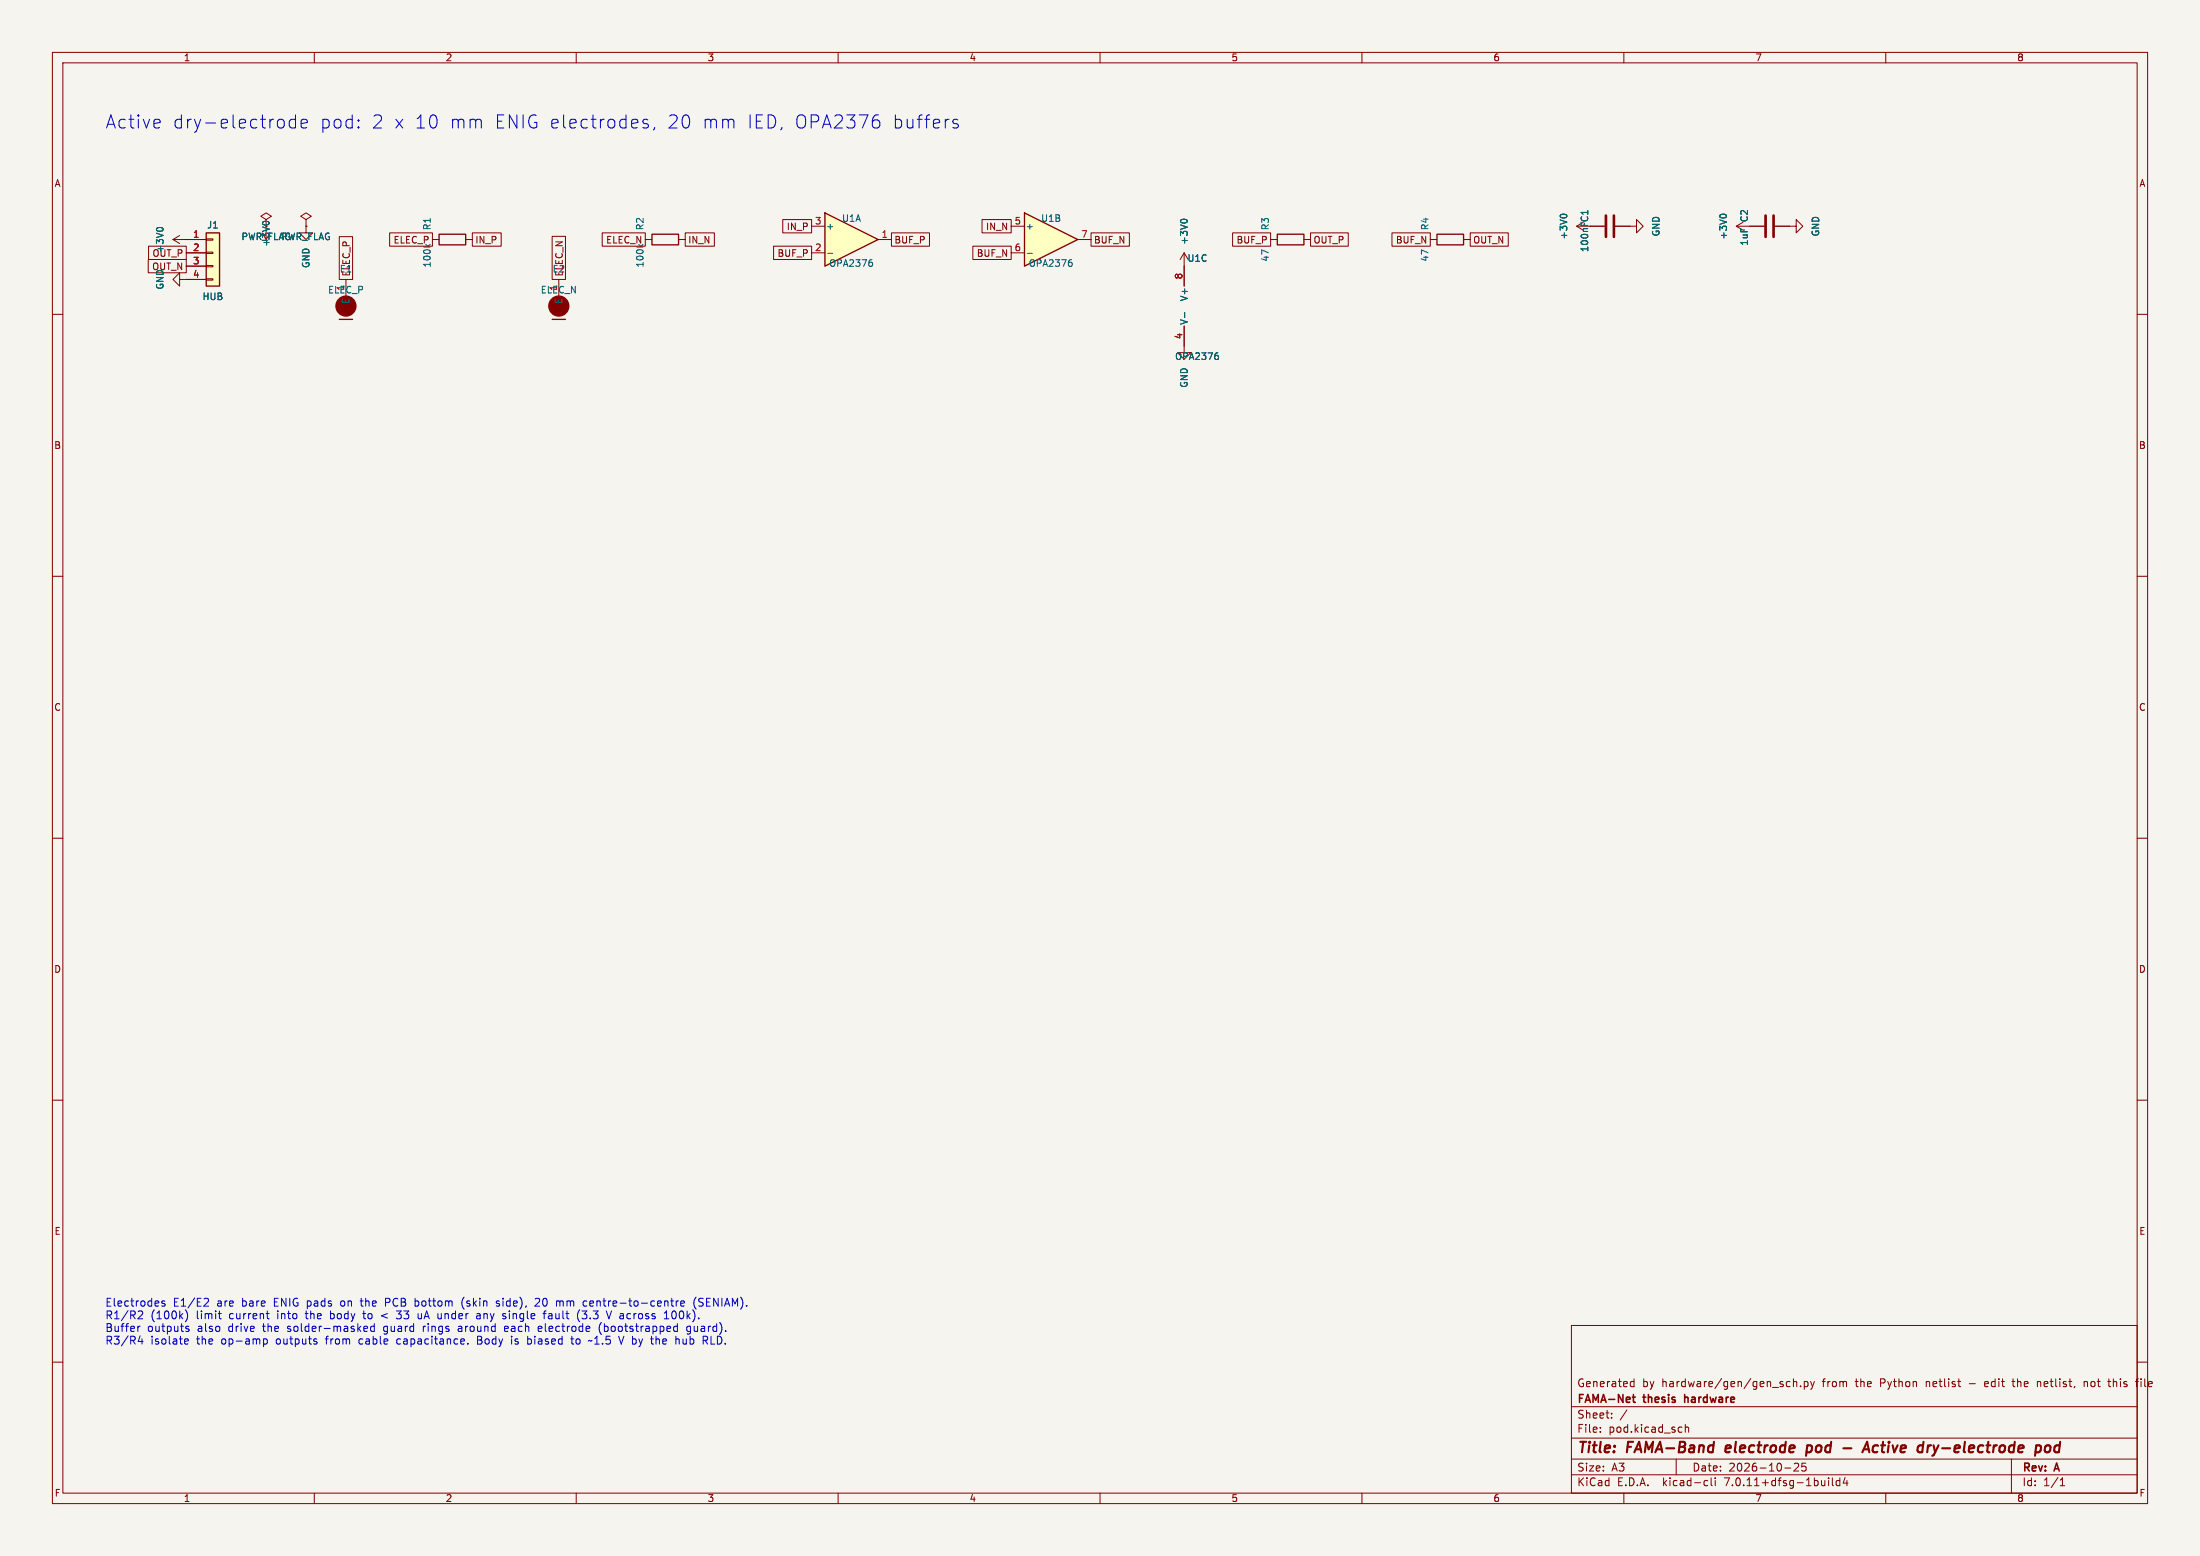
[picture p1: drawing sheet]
<svg xmlns="http://www.w3.org/2000/svg" width="420mm" height="297mm" viewBox="0 0 420 297" stroke-linecap="round" stroke-linejoin="round" font-family="sans-serif">
<path d="M0 0h420v297h-420z" fill="#f5f4ef" stroke="#f5f4ef" stroke-width=".19"/>
<g fill="none" stroke="#840000" stroke-width=".19">
<path d="M10 10h400v277h-400zM12 12h396v273h-396zM60 10v2M110 10v2M160 10v2M210 10v2M260 10v2M310 10v2M360 10v2M10 60h2M33 45.7h6.4M33 45.7l1.3 .8"/>
<path d="M34.3 53.3v-1.2l-1.3 1.2 1.3 1.3v-1.3h5.1M34.3 45l-1.3 .7M35.6 48.3h3.8M35.6 50.8h3.8M39.4 53.2h1.2v.3h-1.2zM39.4 50.7h1.2v.2h-1.2zM39.4 48.1h1.2v.3h-1.2zM39.4 45.6h1.2v.2h-1.2zM66 53.3v3.2M106.7 53.3v3.2M226.1 50.8v3.8M301 43.2h5.3"/>
<path d="M301 43.2l1.3 .7M302.3 42.4l-1.3 .8M308.4 43.2h4v-1.3l1.3 1.3-1.3 1.3v-1.3M331.5 43.2h5.3M331.5 43.2l1.2 .7M332.7 42.4l-1.2 .8M338.8 43.2h4.1v-1.3l1.3 1.3-1.3 1.3v-1.3M408 60h2M226.1 62.2v5.1h1.2l-1.2 1.3-1.3-1.3h1.3M10 110h2M408 110h2M10 160h2"/>
<path d="M408 160h2M10 210h2M408 210h2M10 260h2M300 253h108v32h-108zM408 260h2M300 278.5h108M300 274.5h108M300 268.5h108M305.5 273.2v.2M305.5 272.5v.1M307.7 270.5v.2"/>
<path d="M307.7 269.8v.1M310.6 269.1l-1.3 1.9M311.4 264.6h.5M311.4 263.8h.5M311.9 263.2v1.5M320 278.5v3M320.9 272.4l.2 .1M321.1 273.3l-.2 .1M321.7 271.9v1.5M321.7 272.5l.2-.1 .4 .1 .1 .9M342.4 263.8l.2-.1 .3 .1 .1 .9M342.4 263.2v1.5"/>
<path d="M342.5 279.4l.6-.1 .2 .1 .1 .3-1 1.1h1M343.7 264.5v.2M344.4 263.8l.5-.1 .3 .3-.2 .6h-.6M344.4 263.7v1.5M344.7 279.3h-.7l-.1 .7 .3-.1h.5l.1 .2-.1 .5-.2 .2-.6-.2M345.7 263.7l.3 1M346 264.7l-.3 .5M346.4 263.7l-.4 1M375.9 264.1h1.2M379.4 263.7h-.3l-.2 .2v.7l.5 .1M379.6 264l-.7 .2M384 278.5v6.5"/>
<path d="M384.1 263.7h.6M384.3 263.2v1.3l.4 .2M388.9 263.7v1M389.5 263.8l-.3-.1-.3 .1M397.9 263.8l.2-.1 .3 .1 .1 .9M397.9 263.7v1M402.4 263.7h.5M402.7 264.6l.2 .1M407.7 263.7h.5M408.2 263.2l-.3 .2M408.7 263.2v.1M408.7 263.7v1"/>
<path d="M60 285v2M110 285v2M160 285v2M210 285v2M260 285v2M300 281.5h108M310 285v2M325.6 282.6l.4 .1M326 283.5l-.4 .1M326.7 282.1v1.3l.2 .2M327.4 282.1v.1M327.4 282.6v1"/>
<path d="M340.7 280.2h1.2M349.1 282.1v.1M349.1 282.6v1M349.8 282.1v1.3l.2 .2M351.2 282.7l-.4-.1-.3 .3 .2 .6h.5M351.2 282.1v1.5M352.2 282l-.3 1.1h.9M352.6 282.6v1M360 285v2M393.3 283.6h.9M393.3 282.5l.4-.4v1.5"/>
</g>
<g fill="none" stroke="#840000" stroke-width=".4">
<path d="M329.6 276l-.2 .9 .2 .3M330.4 276.3l-1 .2M344.9 277.1h.7M345 276h.8M345 275.9l-.2 2M351.9 276.4h1.5M355.5 277.2l.9-2 .5 2M355.8 276.6h.9M358.4 275.9a.66 .66 0 0 0-.8 .4v.7l.2 .2h.4M368.5 275.9h.1M369.1 275.9l.3 1.3-.2 .5-.3 .2M388.7 276h.8l.1 .3v.5a.66 .66 0 0 1-.8 .4"/>
<path d="M390.5 276.1a.52 .52 0 0 1 .6-.2 .52 .52 0 0 1 .4 .4l-.1 .5a.55 .55 0 0 1-.5 .4 .55 .55 0 0 1-.6-.4zM392.6 275.9l-.4 .4-.1 .5 .4 .4h.4"/>
</g>
<path d="M311.6 266.7h.6M311.8 266.2v1.3l.4 .2M321.6 266.2v1.5M321.7 266.8h-.1" fill="none" stroke="#840000" stroke-width=".3"/>
<path d="M306.6 41.1v4.1M308.1 41.1v4.1M337.1 41.1v4.1M338.6 41.1v4.1" fill="none" stroke="#840000" stroke-width=".51"/>
<path d="M39.4 44.5h2.5v10.1h-2.5zM64.8 61h2.5M105.4 61h2.5" fill="none" stroke="#840000" stroke-width=".25"/>
<g fill="#840000" stroke="#840000" stroke-width=".25">
<circle cx="106.7" cy="58.4" r="1.9"/>
<circle cx="66" cy="58.4" r="1.9"/>
</g>
<path d="M39.4 44.5h2.5v10.1h-2.5z" fill="#ffffc2" stroke="#ffffc2" stroke-width=".19"/>
<path d="M29.9 43.7a.79 .79 0 0 1 1.2 0M50.1 42.5a.79 .79 0 0 1 1.3 0M226.2 59.6v1M297.8 41.2a.79 .79 0 0 1 1.3 0M328.3 41.2a.79 .79 0 0 1 1.3 0M232.3 67.3h.2M232.4 67.8l.2 .3v.3l-.2 .2" fill="none" stroke="#006464" stroke-width=".19"/>
<path d="M195.6 40.6l10.1 5.1-10.1 5.1z" fill="#ffffc2"/>
<path d="M83.8 44.7h5.1v2h-5.1zM195.6 40.6l10.1 5.1-10.1 5.1z" fill="none" stroke="#840000" stroke-width=".25"/>
<path d="M50.8 41.9l1-.6-1-.7-1 .7 1 .6v1.3M58.4 43.2v1.3h1.3l-1.3 1.2-1.3-1.2h1.3M58.4 41.9l1-.6-1-.7-1 .7 1 .6v1.3M58.4 43.2h.1M82.5 45.7h1.3M88.9 45.7h1.3M193 43.2h2.6M193 48.3h2.6M205.7 45.7h2.6M226.1 48.3l-.8 1.2M226.1 48.3v2.5M226.1 48.3l.7 1.2" fill="none" stroke="#840000" stroke-width=".19"/>
<path d="M196.1 48.4h1M204.3 49.6h.3M204.4 50.1l.3 .2v.3l-.3 .2M225.4 42.2a.79 .79 0 0 1 1.2 0" fill="none" stroke="#006464" stroke-width=".19"/>
<path d="M157.5 40.6l10.1 5.1-10.1 5.1z" fill="#ffffc2"/>
<path d="M124.5 44.7h5v2h-5zM157.5 40.6l10.1 5.1-10.1 5.1zM243.8 44.7h5.1v2h-5.1zM274.3 44.7h5.1v2h-5.1z" fill="none" stroke="#840000" stroke-width=".25"/>
<g fill="none" stroke="#840000" stroke-width=".19">
<path d="M28.3 49.5h7.3v2.6h-7.3zM28.4 47h7.2v2.5h-7.2zM35.6 45.7h3.8M35.6 48.3h3.8M35.6 50.8h3.8M35.6 53.3h3.8M58.4 43.2h.1M64.8 45.2h2.5v8.1h-2.5zM74.4 44.4h8.1v2.6h-8.1zM90.2 44.4h5.5v2.6h-5.5zM105.4 45.1h2.6v8.2h-2.6zM115 44.4h8.2v2.6h-8.2z"/>
<path d="M123.2 45.7h1.3M129.5 45.7h1.3M130.8 44.4h5.6v2.6h-5.6zM147.7 47h7.2v2.5h-7.2zM149.4 41.9h5.5v2.6h-5.5zM154.9 48.3h2.6M154.9 43.2h2.6M167.6 45.7h2.6M170.2 44.4h7.2v2.6h-7.2zM185.7 47h7.3v2.5h-7.3zM187.5 41.9h5.5v2.6h-5.5zM208.3 44.4h7.3v2.6h-7.3z"/>
<path d="M226.1 50.8v3.8M235.3 44.4h7.3v2.6h-7.3zM242.6 45.7h1.2M248.9 45.7h1.3M250.2 44.4h7.2v2.6h-7.2zM265.7 44.4h7.3v2.6h-7.3zM273 45.7h1.3M279.4 45.7h1.3M280.7 44.4h7.2v2.6h-7.2zM303.5 43.2h2.8M308.4 43.2h2.7M334 43.2h2.8"/>
<path d="M338.8 43.2h2.8M226.1 62.2v3.8"/>
</g>
<path d="M29.9 43.7a.79 .79 0 0 1 1.2 0M50.1 42.5a.79 .79 0 0 1 1.3 0M158 48.4h1M166.2 49.6h.3M166.3 50.1l.3 .2v.3l-.3 .2M225.4 42.2a.79 .79 0 0 1 1.2 0M226.2 59.6v1M297.8 41.2a.79 .79 0 0 1 1.3 0M328.3 41.2a.79 .79 0 0 1 1.3 0M232.3 67.3h.2M232.4 67.8l.2 .3v.3l-.2 .2" fill="none" stroke="#006464" stroke-width=".19"/>
<g fill="none" stroke="#0000c2" stroke-width=".19">
<path d="M30.5 22.9l.1 .5-1.2 .2M54.1 23l.2 .2-.2 1M56.4 21.9v2.5M56.4 22.9l-.7-.1-.5 .4v.8l.3 .3 .2 .1 .7-.1M57.5 23.6l1.2-.2-.1-.5-.8-.1-.3 .3 .1 1.2 .2 .1 .8-.1M123.7 22.9l-.6-.1-.4 .3 .1 .4 .9 .2 .1 .3-.1 .3-.3 .1-.7-.1M125 24.3l-.3 .5M167 22.9l.7 .1 .3 .4-.2 .8-.3 .2h-.5M167.7 21.9l-.7 .2M182.8 22.9l-.6-.1-.3 .3 .1 .4 .8 .2 .2 .3-.2 .3-.2 .1-.7-.1M26.3 253.1v1M26.6 250.2l-.1 .1"/>
<path d="M26.7 253.1l-.2 .1-.2 .2M26.7 255l-.3 1.1h.9M27 250.2l.2 .3v.4l-.9 .8h.9M27.1 255.6v1M31.5 248.4l-.4-.1-.2 .2 .1 .2 .5 .2v.3h-.6M35.3 256.5h.6M35.3 255.6h.4l.3 .3-.8 .2M35.5 250.1a1.76 1.76 0 0 1 0 2.1M35.5 253.2h.5M35.5 253.6l.5 .1 .1 .2-.2 .2h-.4M39.2 247.8l.5 .1 .1 .3-.9 1.1h.9M41.7 250.7h.5"/>
<path d="M41.9 251.5l.3 .2M50.3 255.6h.4l.3 .2-.1 .7h-.6M50.3 255.6v1.5M50.8 250.7h.6M51 251.5l.4 .2M60.5 256.1v.4M68.7 248.3h.6M69.2 250.7h.6M69.5 253.2l.5-.1 .2 .4-.7 .1M69.5 254.1h.6M71.5 253.2l-.5-.1-.3 .3 .2 .7h.6M71.5 252.6v1.5"/>
<path d="M73.6 248.6h.6M74 250.7l-1.2 .5 1.2 .4M74.2 247.8h-.6v1.5M75.7 251.6l.6 .1M75.8 255.7v.7M76.6 250.2l-.5 .6h.2M79.2 249.2l.5 .1M79.7 248.3l-.5 .1M79.8 250.7l.1 1h.5M80.8 253.1v1M81 253.2l-.2 .2M88 253.1l-.5 .1"/>
<path d="M88 253.6h-.3a.29 .29 0 0 0-.3 .3 .29 .29 0 0 0 .3 .2h.3M88.6 247.6a1.74 1.74 0 0 0-.1 2.2M89.3 256.4v.2M91 250.8h.6l.1 .9M91.2 255.1v1.5h.5M91.2 255.8h.5M91.7 251.1l-.5 .1a.29 .29 0 0 0-.3 .2 .29 .29 0 0 0 .3 .3h.5M95.3 248.4l-.3-.1-.3 .2 .1 .2 .5 .2v.3h-.6M96.5 251.3v.4M96.8 253.1h-.3l-.2 .3 .1 .7h.4M97 253.5l-.7 .1M97.7 255.1v.1"/>
<path d="M97.7 255.6v1M100.7 255.6h.6M100.7 256.5h.6M102.2 248l.5-.2 .3 .3M103 248.2l-.9 1.1h.9M103.4 253.2l-.4-.1-.3 .3 .1 .7h.6M103.5 253.5l-.8 .1M103.7 250.7h.5M104.1 250.2l-.2 .2v1.3M105.2 250.7l-.5 .1M105.2 251.2h-.3a.29 .29 0 0 0-.2 .2 .29 .29 0 0 0 .2 .3h.3M106.5 248.3l.3 .1 .1 .1"/>
<path d="M106.9 248.5v.8M107.3 248.3l-.3 .1-.1 .1M109 255.6h.5M109.2 255.1v1.2l.3 .3M110.2 251.3l.4 .9M110.6 250.1l-.4 .9M111.1 251.6l.6 .1M111.1 250.2h.9l-.5 .6h.2M111.9 248.3l.1 .1M112 249.2l-.1 .1M113 255.8l-.2 .2M114.5 253.1l-.1 .6 .3 .9"/>
<path d="M116.7 250.2l-.5 1.5M119.1 255.1l-.5 1.5M125.7 255.6h-.4M126.8 251.7h.9M128 248.3h.6M128.5 249.3h.1M128.7 250.2a.8 .8 0 0 0-.5 .8 .8 .8 0 0 0 .5 .7M128.9 253.1l.4 .1M129.1 248.3v1M129.3 254.1h-.4M129.3 252.6v1.5M129.5 248.3l-.3 .1-.1 .2"/>
<path d="M130 248.8l.7-.1-.1-.3-.4-.1-.2 .2v.7h.6M130.4 255.6v.7l.2 .3M131.8 253.2l-.4-.1-.3 .3 .1 .7h.6M131.8 253.1v1.3l-.1 .2M132.9 247.6a1.74 1.74 0 0 0-.1 2.2M133.4 249.2l.6 .1M134 247.8h-.3l-.3 .3 .1 .4 .5 .1M135.7 255.1v1.5h.8"/>
</g>
<g font-size="3.5" fill="#0000c2">
<text x="20" y="24.7">Active</text>
<text x="32.8" y="24.7">dry-electrode</text>
<text x="60.9" y="24.7">pod:</text>
<text x="70.7" y="24.7">2 x 10</text>
<text x="85.5" y="24.7">mm</text>
<text x="94" y="24.7">ENIG electrodes,</text>
<text x="126.9" y="24.7">20</text>
<text x="133.5" y="24.7">mm</text>
<text x="142" y="24.7">IED, OPA2376</text>
<text x="169.7" y="24.7">buffers</text>
</g>
<g font-size="2.8" fill="#840000">
<text x="301" y="277.9">Title:</text>
<text x="310.6" y="277.9">FAMA-Band</text>
<text x="330.3" y="277.9">electrode</text>
<text x="346.5" y="277.9">pod</text>
<text x="359.1" y="277.9">Active</text>
<text x="370.2" y="277.9">dry-electrode</text>
<text x="393.4" y="277.9">pod</text>
</g>
<g font-size="2.1" fill="#0000c2">
<text x="20" y="249.5">Electrodes</text>
<text x="20" y="251.9">R1/R2</text>
<text x="28.7" y="251.9">(100k)</text>
<text x="33" y="249.5">E1/E2</text>
<text x="37.5" y="251.9">limit</text>
<text x="41.5" y="249.5">are</text>
<text x="43.9" y="251.9">current</text>
<text x="46.3" y="249.5">bare</text>
<text x="52.6" y="249.5">ENIG pads</text>
<text x="53.2" y="251.9">into</text>
<text x="58.8" y="251.9">the</text>
<text x="63.6" y="251.9">body</text>
<text x="65.6" y="249.5">on</text>
<text x="69.6" y="249.5">the</text>
<text x="70.1" y="251.9">to</text>
<text x="74.4" y="249.5">PCB</text>
<text x="76.8" y="251.9">33</text>
<text x="80.2" y="249.5">bottom</text>
<text x="80.9" y="251.9">uA under</text>
<text x="89.3" y="249.5">(skin</text>
<text x="92.5" y="251.9">any</text>
<text x="96.1" y="249.5">side),</text>
<text x="97.6" y="251.9">single</text>
<text x="103.7" y="249.5">20</text>
<text x="105.6" y="251.9">fault</text>
<text x="107.8" y="249.5">mm</text>
<text x="112.1" y="251.9">(3.3</text>
<text x="113.1" y="249.5">centre-to-centre</text>
<text x="118" y="251.9">V across</text>
<text x="129.3" y="251.9">100k).</text>
<text x="134.4" y="249.5">(SENIAM).</text>
<text x="20" y="254.3">Buffer</text>
<text x="20" y="256.8">R3/R4</text>
<text x="28.1" y="254.3">outputs</text>
<text x="28.7" y="256.8">isolate</text>
<text x="37.6" y="256.8">the</text>
<text x="37.7" y="254.3">also</text>
<text x="42.4" y="256.8">op-amp</text>
<text x="43.8" y="254.3">drive</text>
<text x="50.5" y="254.3">the</text>
<text x="53" y="256.8">outputs</text>
<text x="55.3" y="254.3">solder-masked</text>
<text x="62.6" y="256.8">from</text>
<text x="69.1" y="256.8">cable</text>
<text x="73.8" y="254.3">guard</text>
<text x="76.5" y="256.8">capacitance.</text>
<text x="81.5" y="254.3">rings</text>
<text x="88.3" y="254.3">around</text>
<text x="92" y="256.8">Body</text>
<text x="97.3" y="254.3">each</text>
<text x="98.6" y="256.8">is</text>
<text x="101.9" y="256.8">biased</text>
<text x="103.9" y="254.3">electrode</text>
<text x="110.4" y="256.8">to</text>
<text x="114" y="256.8">~1.5</text>
<text x="115.7" y="254.3">(bootstrapped</text>
<text x="119.9" y="256.8">V by</text>
<text x="126.3" y="256.8">the</text>
<text x="131.1" y="256.8">hub</text>
<text x="132.6" y="254.3">guard).</text>
<text x="136.5" y="256.8">RLD.</text>
</g>
<g font-size="2.1" fill="#840000">
<text x="301" y="268.2">FAMA-Net</text>
<text x="301" y="265">Generated</text>
<text x="313.5" y="265">by</text>
<text x="313.9" y="268.2">thesis</text>
<text x="317.3" y="265">hardware/gen/gen_sch.py</text>
<text x="322.3" y="268.2">hardware</text>
<text x="348.1" y="265">from</text>
<text x="354.5" y="265">the</text>
<text x="359.3" y="265">Python</text>
<text x="368.2" y="265">netlist</text>
<text x="379.7" y="265">edit</text>
<text x="385.3" y="265">the</text>
<text x="390.1" y="265">netlist,</text>
<text x="399.1" y="265">not</text>
<text x="404" y="265">this</text>
<text x="409.5" y="265">file</text>
<text x="301" y="273.7">File:</text>
<text x="301" y="271">Sheet:</text>
<text x="307.1" y="273.7">pod.kicad_sch</text>
<text x="301" y="281.1">Size:</text>
<text x="307.6" y="281.1">A3</text>
<text x="323" y="281.1">Date:</text>
<text x="330" y="281.1">2026-10-25</text>
<text x="386" y="281.3">Rev:</text>
<text x="392.4" y="281.3">A</text>
<text x="301" y="283.9">KiCad</text>
<text x="308.7" y="283.9">E.D.A.</text>
<text x="317.6" y="283.9">kicad-cli</text>
<text x="329.5" y="283.9">7.0.11+dfsg-1build4</text>
<text x="386" y="283.9">Id:</text>
<text x="390.1" y="283.9">1/1</text>
</g>
<g font-size="1.8" fill="#840000">
<text x="35" y="11.9">1</text>
<text x="85" y="11.9">2</text>
<text x="135" y="11.9">3</text>
<text x="185" y="11.9">4</text>
<text x="235" y="11.9">5</text>
<text x="285" y="11.9">6</text>
<text x="335" y="11.9">7</text>
<text x="385" y="11.9">8</text>
<text x="10.3" y="35.9">A</text>
<text x="408.3" y="35.9">A</text>
<text x="51.7" y="47.2" transform="rotate(-90 51.7 47.2)">+3V0</text>
<text x="75" y="46.7">ELEC_P</text>
<text x="90.6" y="46.7">IN_P</text>
<text x="115.6" y="46.7">ELEC_N</text>
<text x="131.3" y="46.7">IN_N</text>
<text x="150.1" y="44.1">IN_P</text>
<text x="170.7" y="46.7">BUF_P</text>
<text x="188.1" y="44.1">IN_N</text>
<text x="208.8" y="46.7">BUF_N</text>
<text x="236" y="46.7">BUF_P</text>
<text x="250.7" y="46.7">OUT_P</text>
<text x="266.4" y="46.7">BUF_N</text>
<text x="281.1" y="46.7">OUT_N</text>
<text x="29" y="51.8">OUT_N</text>
<text x="29" y="49.2">OUT_P</text>
<text x="64.8" y="52.2">E1</text>
<text x="67" y="52.9" transform="rotate(-90 67 52.9)">ELEC_P</text>
<text x="105.4" y="52.2">E2</text>
<text x="107.6" y="52.9" transform="rotate(-90 107.6 52.9)">ELEC_N</text>
<text x="148.3" y="49.2">BUF_P</text>
<text x="186.4" y="49.2">BUF_N</text>
<text x="10.3" y="85.9">B</text>
<text x="408.2" y="85.9">B</text>
<text x="10.3" y="135.9">C</text>
<text x="408.2" y="135.9">C</text>
<text x="10.3" y="185.9">D</text>
<text x="408.2" y="185.9">D</text>
<text x="10.3" y="235.9">E</text>
<text x="408.3" y="235.9">E</text>
<text x="10.3" y="285.9">F</text>
<text x="35" y="286.9">1</text>
<text x="85" y="286.9">2</text>
<text x="135" y="286.9">3</text>
<text x="185" y="286.9">4</text>
<text x="235" y="286.9">5</text>
<text x="285" y="286.9">6</text>
<text x="335" y="286.9">7</text>
<text x="385" y="286.9">8</text>
<text x="408.3" y="285.9">F</text>
</g>
<g font-size="1.8" fill="#a90000">
<text x="36.8" y="45.5">1</text>
<text x="155.5" y="42.9">3</text>
<text x="168.2" y="45.5">1</text>
<text x="193.6" y="42.9">5</text>
<text x="206.3" y="45.5">7</text>
<text x="36.8" y="48">2</text>
<text x="36.8" y="50.5">3</text>
<text x="36.8" y="53.1">4</text>
<text x="155.5" y="48">2</text>
<text x="193.6" y="48">6</text>
<text x="225.8" y="53.4" transform="rotate(-90 225.8 53.4)">8</text>
<text x="225.8" y="64.8" transform="rotate(-90 225.8 64.8)">4</text>
</g>
<g font-size="1.8" fill="#006464">
<text x="39.4" y="43.8">J1</text>
<text x="46" y="46">PWR_FLAG</text>
<text x="53.6" y="46">PWR_FLAG</text>
<text x="82.4" y="44" transform="rotate(-90 82.4 44)">R1</text>
<text x="123.1" y="44" transform="rotate(-90 123.1 44)">R2</text>
<text x="157.6" y="44">+</text>
<text x="160.6" y="42.5">U1A</text>
<text x="195.7" y="44">+</text>
<text x="198.7" y="42.5">U1B</text>
<text x="226.9" y="46.8" transform="rotate(-90 226.9 46.8)">+3V0</text>
<text x="242.4" y="44" transform="rotate(-90 242.4 44)">R3</text>
<text x="272.9" y="44" transform="rotate(-90 272.9 44)">R4</text>
<text x="299.4" y="45.8" transform="rotate(-90 299.4 45.8)">+3V0</text>
<text x="303.4" y="42.5" transform="rotate(-90 303.4 42.5)">C1</text>
<text x="317" y="45.2" transform="rotate(-90 317 45.2)">GND</text>
<text x="329.9" y="45.8" transform="rotate(-90 329.9 45.8)">+3V0</text>
<text x="333.9" y="47" transform="rotate(-90 333.9 47)">1uF</text>
<text x="333.9" y="42.5" transform="rotate(-90 333.9 42.5)">C2</text>
<text x="347.5" y="45.2" transform="rotate(-90 347.5 45.2)">GND</text>
<text x="31.4" y="48.4" transform="rotate(-90 31.4 48.4)">+3V0</text>
<text x="59.3" y="51.3" transform="rotate(-90 59.3 51.3)">GND</text>
<text x="82.4" y="51.2" transform="rotate(-90 82.4 51.2)">100k</text>
<text x="123.1" y="51.2" transform="rotate(-90 123.1 51.2)">100k</text>
<text x="158.2" y="51.1">OPA2376</text>
<text x="196.3" y="51.1">OPA2376</text>
<text x="226.6" y="50.2">U1C</text>
<text x="242.4" y="50" transform="rotate(-90 242.4 50)">47</text>
<text x="272.9" y="50" transform="rotate(-90 272.9 50)">47</text>
<text x="303.4" y="48.2" transform="rotate(-90 303.4 48.2)">100nF</text>
<text x="31.4" y="55.4" transform="rotate(-90 31.4 55.4)">GND</text>
<text x="38.6" y="57.5">HUB</text>
<text x="62.5" y="56.2">ELEC_P</text>
<text x="65.8" y="55.6" transform="rotate(-90 65.8 55.6)">1</text>
<text x="66.9" y="58.1" transform="rotate(-90 66.9 58.1)">E</text>
<text x="103.1" y="56.2">ELEC_N</text>
<text x="106.4" y="55.6" transform="rotate(-90 106.4 55.6)">1</text>
<text x="107.5" y="58.1" transform="rotate(-90 107.5 58.1)">E</text>
<text x="226.9" y="57.6" transform="rotate(-90 226.9 57.6)">V+</text>
<text x="226.9" y="62.1" transform="rotate(-90 226.9 62.1)">V-</text>
<text x="224.2" y="68.9">OPA2376</text>
<text x="226.9" y="74.1" transform="rotate(-90 226.9 74.1)">GND</text>
</g>
</svg>
